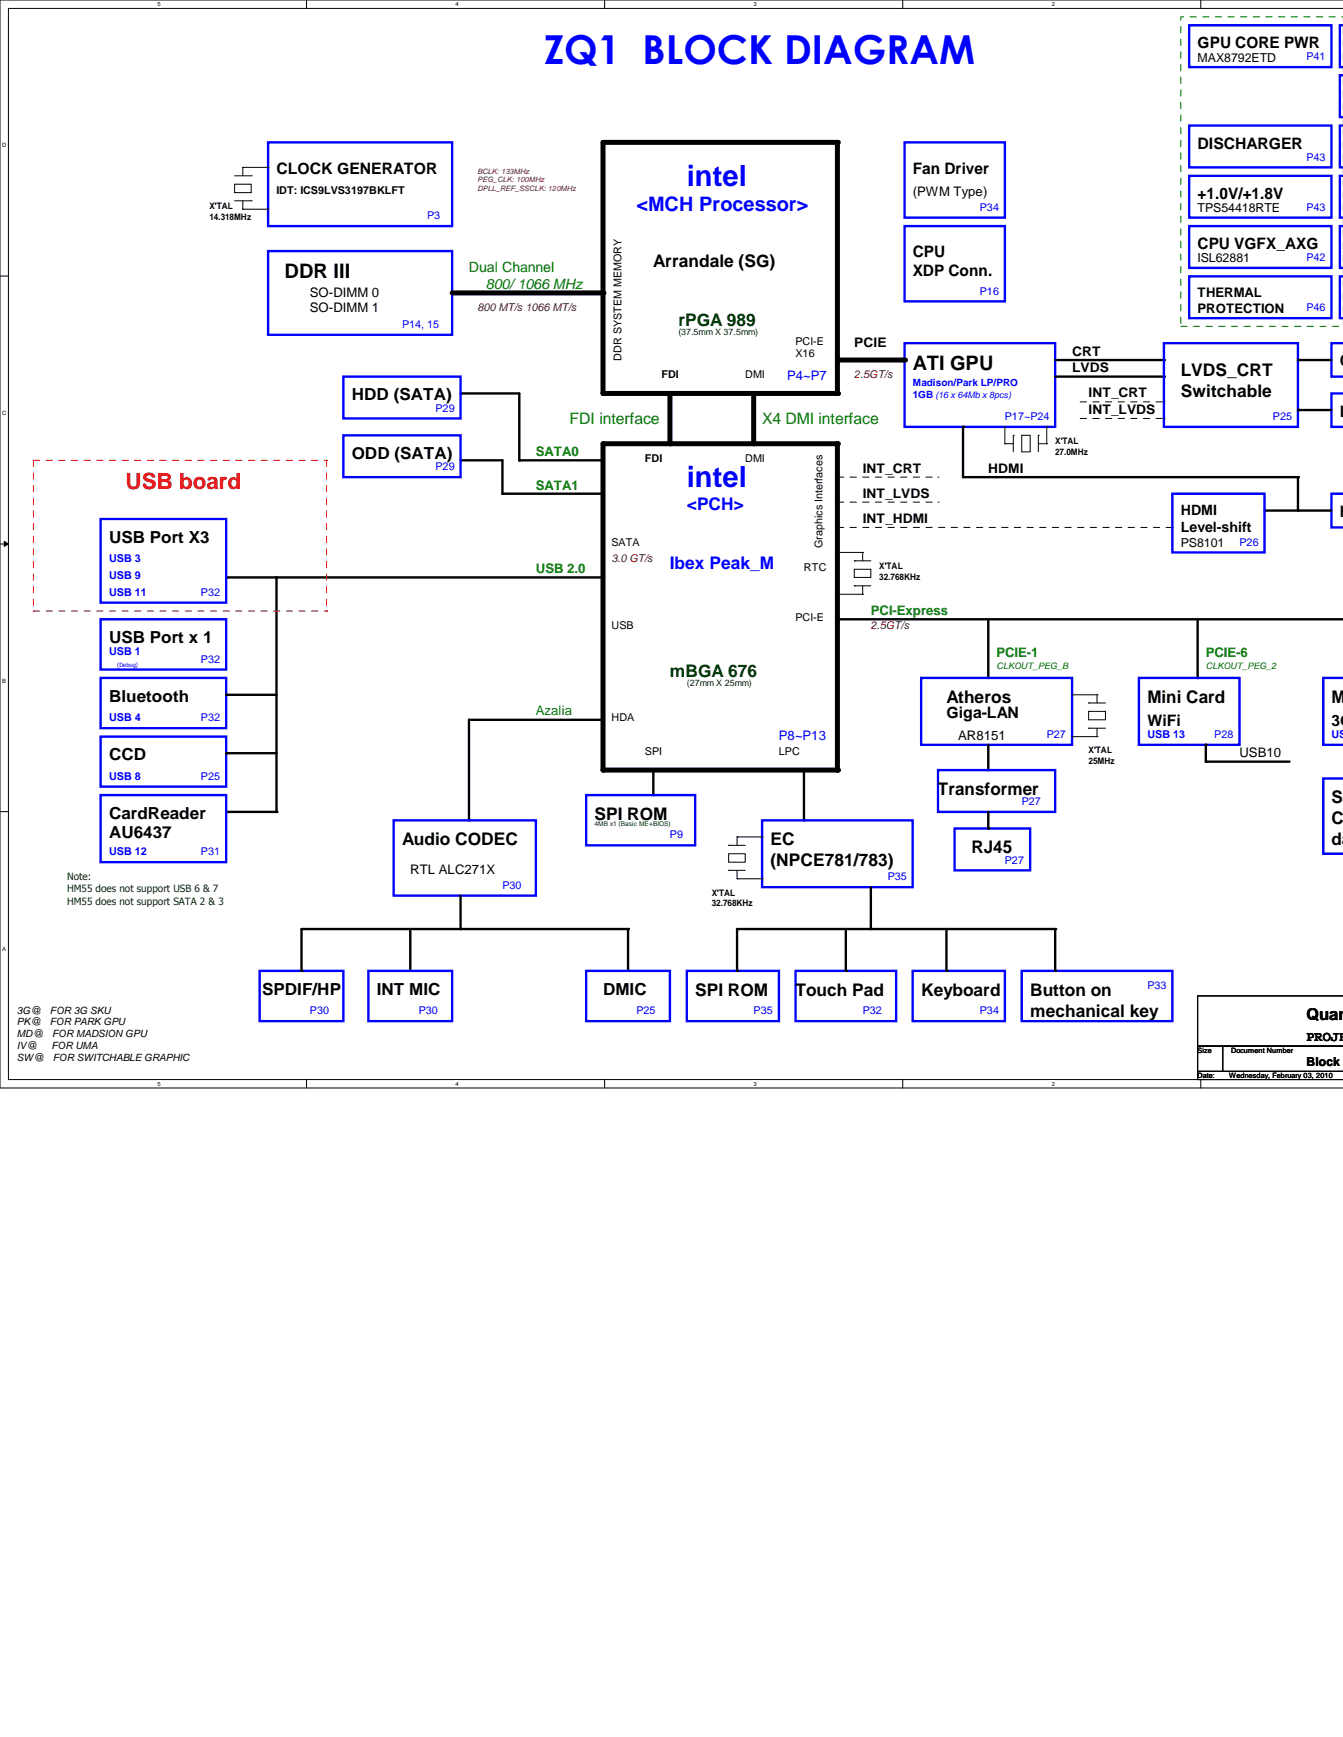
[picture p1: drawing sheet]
<svg xmlns="http://www.w3.org/2000/svg" width="216mm" height="279mm" viewBox="0 0 216 279" stroke-linecap="round" stroke-linejoin="round" font-family="sans-serif">
<path d="M215.9 0h-215.9v175h215.9M215.9 1.4h-214.5v172.3h214.5" fill="none" stroke="#000" stroke-width=".16"/>
<g fill="#fff">
<path d="M25.3 .2h.5v1h-.5z"/>
<path d="M25.3 173.8h.5v1.1h-.5z"/>
</g>
<path d="M49.3 0v1.4M49.3 173.7v1.3" fill="none" stroke="#000" stroke-width=".16"/>
<g fill="#fff">
<path d="M73.2 .2h.5v1h-.5z"/>
<path d="M73.2 173.8h.5v1.1h-.5z"/>
</g>
<path d="M97.2 0v1.4M97.2 173.7v1.3" fill="none" stroke="#000" stroke-width=".16"/>
<g fill="#fff">
<path d="M121.2 .2h.5v1h-.5z"/>
<path d="M121.2 173.8h.5v1.1h-.5z"/>
</g>
<path d="M145.1 0v1.4M145.1 173.7v1.3" fill="none" stroke="#000" stroke-width=".16"/>
<g fill="#fff">
<path d="M169.1 .2h.5v1h-.5z"/>
<path d="M169.1 173.8h.5v1.1h-.5z"/>
</g>
<path d="M193 0v1.4M193 173.7v1.3" fill="none" stroke="#000" stroke-width=".16"/>
<g fill="#fff">
<path d="M.3 22.9h.7v1h-.7z"/>
<path d="M.3 65.9h.7v1.1h-.7z"/>
</g>
<path d="M0 44.4h1.4" fill="none" stroke="#000" stroke-width=".16"/>
<path d="M.3 109h.7v1.1h-.7z" fill="#fff"/>
<path d="M0 87.5h1.4M.7 87.1l.7 .4-.7 .4z" fill="none" stroke="#000" stroke-width=".16"/>
<path d="M.7 87.1l.7 .4-.7 .4z" fill="#000"/>
<path d="M.3 152.1h.7v1h-.7z" fill="#fff"/>
<g fill="none" stroke="#000" stroke-width=".16">
<path d="M37.7 29.6h2.7v1.4h-2.7zM37.7 32.3h2.7M37.7 28.3h2.7M39 26.9h.1M39 33.7h.1M39 26.9h4.1M39 26.9v1.4M39 32.3v1.4M39 33.7h4.1M40.4 32.3h.1M40.4 28.3h.1M43.1 26.9h.1"/>
<path d="M43.1 33.7h.1M161.5 71.4h.1M161.5 68.7h.1M161.5 71.4h1.4M161.5 68.7v2.7M162.9 70h.1M162.9 70v2.7M164.3 70h1.3v2.7h-1.3zM166.9 70h.1M166.9 71.4h1.4M166.9 70v2.7M168.3 68.7h.1"/>
<path d="M168.3 71.4h.1M168.3 68.7v2.7M134.6 88.9h.1M134.6 95.6h.1M134.6 88.9h4.1M134.6 95.6h4.1M137.3 91.6h2.7v1.3h-2.7zM137.3 90.2h.1M137.3 94.2h.1M137.3 90.2h2.7M137.3 94.2h2.7M138.7 95.6h.1"/>
<path d="M138.7 88.9h.1M138.7 88.9v1.3M138.7 94.2v1.4M172.3 111.8h.1M172.3 118.5h.1M172.3 111.8h4.1M172.3 118.5h4.1M175 114.4h2.7v1.4h-2.7zM175 113.1h.1M175 117.1h.1M175 113.1h2.7M175 117.1h2.7"/>
<path d="M176.4 118.5h.1M176.4 111.8h.1M176.4 111.8v1.3M176.4 117.1v1.4M0 130.6h1.4M117.1 137.3h2.7v1.4h-2.7zM117.1 140h.1M117.1 136h.1M117.1 140h2.7M117.1 136h2.7M118.5 134.6h.1M118.5 134.6v1.4"/>
<path d="M118.5 140v1.4M118.5 134.6h4M122.5 134.6h.1M118.5 141.4h.1M118.5 141.4h4M122.5 141.4h.1M192.5 168.3h4.1v4h-4.1zM215.9 160.2h-23.4v8.1h23.4h-19.3v4h19.3h-23.4v1.4h23.4"/>
</g>
<g fill="none" stroke="#00f" stroke-width=".38">
<path d="M191.2 4.1h22.8v6.7h-22.8zM215.9 4.1h-.5v6.7h.5M215.9 12.1h-.5v6.7h.5M43.1 22.9h29.6v13.5h-29.6zM145.4 22.9h16.1v12.1h-16.1zM145.4 36.4h16.1v12.1h-16.1zM191.2 20.2h22.8v6.7h-22.8zM191.2 28.3h22.8v6.7h-22.8zM191.2 36.4h22.8v6.7h-22.8zM215.9 36.4h-.5v6.7h.5M215.9 28.3h-.5v6.7h.5M215.9 20.2h-.5v6.7h.5"/>
<path d="M43.1 40.4h29.6v13.4h-29.6zM145.4 55.2h24.2v13.5h-24.2zM187.1 55.2h21.6v13.5h-21.6zM191.2 44.5h22.8v6.7h-22.8zM215.9 55.2h-1.9v5.4h1.9M215.9 44.5h-.5v6.7h.5M55.2 70h18.8v6.8h-18.8zM55.2 60.6h18.8v6.7h-18.8zM188.5 79.4h14.8v9.5h-14.8zM215.9 63.3h-1.9v5.4h1.9M215.9 79.4h-1.9v5.4h1.9M16.2 99.6h20.2v8.1h-20.2z"/>
<path d="M16.2 83.5h20.2v13.4h-20.2zM16.2 118.5h20.2v8h-20.2zM16.2 109.1h20.2v8h-20.2zM148.1 109.1h24.2v10.7h-24.2zM183.1 109.1h16.2v10.7h-16.2zM215.9 109.1h-3.2v10.7h3.2M16.2 127.9h20.2v10.8h-20.2zM63.3 132h22.8v12.1h-22.8zM94.2 127.9h17.6v8.1h-17.6zM122.5 132h24.2v10.7h-24.2zM150.8 123.9h18.8v6.7h-18.8zM153.5 133.3h12.1v6.7h-12.1z"/>
<path d="M215.9 125.2h-3.2v12.1h3.2M41.7 156.2h13.5v8.1h-13.5zM59.2 156.2h13.5v8.1h-13.5zM94.2 156.2h13.5v8.1h-13.5zM110.4 156.2h14.8v8.1h-14.8zM127.9 156.2h16.2v8.1h-16.2zM146.7 156.2h14.8v8.1h-14.8zM164.3 156.2h24.2v8.1h-24.2z"/>
</g>
<g fill="none" stroke="#000" stroke-width=".38">
<path d="M169.6 57.9h17.5M208.7 57.9h5.3M74 74h6.8v5.4h16.1M74 63.3h9.5v10.7h13.4M154.8 68.7v8.1h53.9v5.3M169.6 60.6h17.5M208.7 66h5.3M36.4 92.9h60.5M44.4 92.9v37.7h-8M134.6 99.6h81.3M158.9 99.6v9.5M192.5 99.6v9.5"/>
<path d="M203.3 82.1h10.7M36.4 111.8h8M96.9 115.8h-21.5v16.2M158.9 119.8v4.1M193.8 119.8v2.7h13.5M36.4 121.2h8M105 123.9v4M129.2 123.9v8.1M158.9 130.6v2.7M48.5 156.2v-6.8h52.5v6.8M66 149.4v6.8M74 144.1v5.3"/>
<path d="M118.5 156.2v-6.8h51.1v6.8M136 149.4v6.8M140 142.7v6.7M152.1 149.4v6.8"/>
</g>
<g fill="#000">
<circle cx="134.6" cy="22.9" r=".4"/>
<circle cx="96.9" cy="47.1" r=".4"/>
<circle cx="145.4" cy="57.9" r=".4"/>
<circle cx="187.1" cy="57.9" r=".19"/>
<circle cx="208.7" cy="57.9" r=".19"/>
<circle cx="74" cy="74" r=".19"/>
<circle cx="74" cy="63.3" r=".19"/>
<circle cx="80.8" cy="79.4" r=".19"/>
<circle cx="83.5" cy="74" r=".19"/>
<circle cx="96.9" cy="63.3" r=".4"/>
<circle cx="96.9" cy="79.4" r=".19"/>
<circle cx="107.7" cy="71.4" r=".4"/>
<circle cx="121.2" cy="71.4" r=".4"/>
<circle cx="134.6" cy="63.3" r=".4"/>
<circle cx="134.6" cy="71.4" r=".4"/>
<circle cx="154.8" cy="68.7" r=".19"/>
<circle cx="187.1" cy="60.6" r=".19"/>
<circle cx="208.7" cy="66" r=".19"/>
<circle cx="208.7" cy="76.8" r=".19"/>
<circle cx="36.4" cy="92.9" r=".19"/>
<circle cx="96.9" cy="92.9" r=".19"/>
<circle cx="203.3" cy="82.1" r=".19"/>
<circle cx="208.7" cy="82.1" r=".19"/>
<circle cx="36.4" cy="111.8" r=".19"/>
<circle cx="96.9" cy="115.8" r=".19"/>
<circle cx="158.9" cy="109.1" r=".19"/>
<circle cx="192.5" cy="109.1" r=".19"/>
<circle cx="193.8" cy="119.8" r=".19"/>
<circle cx="36.4" cy="130.6" r=".19"/>
<circle cx="36.4" cy="121.2" r=".19"/>
<circle cx="44.4" cy="130.6" r=".19"/>
<circle cx="75.4" cy="132" r=".19"/>
<circle cx="96.9" cy="123.9" r=".4"/>
<circle cx="105" cy="127.9" r=".19"/>
<circle cx="129.2" cy="132" r=".19"/>
<circle cx="134.6" cy="123.9" r=".4"/>
<circle cx="158.9" cy="123.9" r=".19"/>
<circle cx="158.9" cy="133.3" r=".19"/>
<circle cx="193.8" cy="122.5" r=".19"/>
<circle cx="48.5" cy="156.2" r=".19"/>
<circle cx="66" cy="156.2" r=".19"/>
<circle cx="74" cy="149.4" r=".19"/>
<circle cx="101" cy="149.4" r=".19"/>
<circle cx="101" cy="156.2" r=".19"/>
<circle cx="118.5" cy="156.2" r=".19"/>
<circle cx="136" cy="156.2" r=".19"/>
<circle cx="140" cy="149.4" r=".19"/>
<circle cx="152.1" cy="156.2" r=".19"/>
<circle cx="169.6" cy="156.2" r=".19"/>
<circle cx="169.6" cy="149.4" r=".19"/>
</g>
<path d="M96.9 22.9h37.7v40.4h-37.7zM72.7 47.1h24.2M134.6 57.9h10.8M96.9 71.4h37.7v52.5h-37.7zM107.7 63.3v8.1M121.2 63.3v8.1" fill="none" stroke="#000" stroke-width=".8"/>
<path d="M134.6 76.8h16.2M150.8 76.8h.1M173.7 67.3h13.4M173.7 64.6h13.4M187.1 67.3h.1M187.1 64.6h.1M134.6 84.8h53.9M134.6 80.8h16.2M150.8 80.8h.1M188.5 84.8h.1" fill="none" stroke="#000" stroke-width=".16" stroke-dasharray="1 1 1 1 1 1 1 1"/>
<path d="M215.9 2.7h-26.1v49.8M189.8 52.5h26.1" fill="none" stroke="#008000" stroke-width=".16" stroke-dasharray="1 1 1 1 1 1 1 1"/>
<path d="M5.4 74h47.1M5.4 74v24.3M52.5 74v24.3M52.5 74h.1M5.4 98.3h47.1M5.4 98.3h.1M52.5 98.3h.1" fill="none" stroke="#f00" stroke-width=".16" stroke-dasharray="1 1 1 1 1 1 1 1"/>
<text font-size="6.4" fill="#00f" x="87.5" y="10.3">ZQ1 BLOCK DIAGRAM</text>
<g font-size="4.7" fill="#00f">
<text x="110.4" y="29.9">intel</text>
<text x="110.4" y="78.4">intel</text>
</g>
<text font-size="3.6" fill="#f00" x="20.2" y="78.7">USB board</text>
<text font-size="3.2" fill="#00f" x="102.3" y="34">&lt;MCH Processor&gt;</text>
<g font-size="3.2">
<text x="45.8" y="44.7">DDR III</text>
<text x="146.7" y="59.5">ATI GPU</text>
</g>
<g font-size="2.8">
<text x="105" y="43">Arrandale (SG)</text>
<text x="189.8" y="60.5">LVDS_CRT</text>
<text x="189.8" y="63.9">Switchable</text>
<text x="152.1" y="113">Atheros</text>
<text x="184.4" y="113">Mini Card</text>
<text x="214" y="113">Mi</text>
<text x="95.6" y="131.9">SPI ROM</text>
<text x="150.8" y="127.8">Transformer</text>
<text x="214" y="129.2">SIM</text>
<text x="64.6" y="135.9">Audio CODEC</text>
<text x="123.9" y="135.9">EC</text>
<text x="156.2" y="137.2">RJ45</text>
<text x="214" y="132.5">Co</text>
<text x="214" y="135.9">da</text>
<text x="123.9" y="139.3">(NPCE781/783)</text>
<text x="111.8" y="160.1">SPI ROM</text>
<text x="127.9" y="160.1">Touch Pad</text>
<text x="148.1" y="160.1">Keyboard</text>
<text x="165.6" y="160.1">Button on</text>
<text x="165.6" y="163.5">mechanical key</text>
</g>
<g font-size="2.8" fill="#004000">
<text x="109.1" y="52.5">rPGA 989</text>
<text x="107.7" y="109">mBGA 676</text>
</g>
<g font-size="2.8" fill="#00f">
<text x="110.4" y="82">&lt;PCH&gt;</text>
<text x="107.7" y="91.5">Ibex Peak_M</text>
</g>
<g font-size="2.7">
<text x="56.6" y="64.4">HDD (SATA)</text>
<text x="56.6" y="73.8">ODD (SATA)</text>
<text x="17.5" y="87.3">USB Port X3</text>
<text x="17.5" y="103.4">USB Port x 1</text>
<text x="17.5" y="112.9">Bluetooth</text>
<text x="17.5" y="122.3">CCD</text>
<text x="17.5" y="131.7">CardReader</text>
<text x="17.5" y="134.9">AU6437</text>
<text x="42.2" y="160">SPDIF/HP</text>
<text x="60.6" y="160">INT MIC</text>
<text x="96.9" y="160">DMIC</text>
<text x="210" y="164">Quant</text>
</g>
<g font-size="2.5">
<text x="192.5" y="7.7">GPU CORE PWR</text>
<text x="192.5" y="23.9">DISCHARGER</text>
<text x="44.4" y="27.9">CLOCK GENERATOR</text>
<text x="146.7" y="27.9">Fan Driver</text>
<text x="192.5" y="32">+1.0V/+1.8V</text>
<text x="146.7" y="41.4">CPU</text>
<text x="192.5" y="40.1">CPU VGFX_AXG</text>
<text x="146.7" y="44.5">XDP Conn.</text>
<text x="215.4" y="58.9">C</text>
<text x="215.4" y="67">L</text>
<text x="215.4" y="83.1">H</text>
<text x="152.1" y="115.4">Giga-LAN</text>
<text x="184.4" y="116.8">WiFi</text>
<text x="214" y="116.8">3G</text>
</g>
<g font-size="2.5" fill="#008000">
<text x="91.6" y="68.2">FDI interface</text>
<text x="122.5" y="68.2">X4 DMI interface</text>
</g>
<g font-size="2.3" fill="#008000">
<text x="75.4" y="43.8">Dual Channel</text>
<text x="78.1" y="46.5">800/ 1066 MHz</text>
</g>
<g font-size="2.3">
<text x="189.8" y="82.9">HDMI</text>
<text x="189.8" y="85.6">Level-shift</text>
<text x="210" y="167.5">PROJEC</text>
</g>
<g font-size="2.1">
<text x="146.7" y="31.6">(PWM Type)</text>
<text x="49.8" y="47.7">SO-DIMM 0</text>
<text x="192.5" y="47.8">THERMAL</text>
<text x="49.8" y="50.2">SO-DIMM 1</text>
<text x="192.5" y="50.3">PROTECTION</text>
<text x="137.3" y="55.8">PCIE</text>
<text x="172.3" y="57.2">CRT</text>
<text x="172.3" y="59.9">LVDS</text>
<text x="175" y="63.9">INT_CRT</text>
<text x="175" y="66.6">INT_LVDS</text>
<text x="138.7" y="76">INT_CRT</text>
<text x="158.9" y="76">HDMI</text>
<text x="138.7" y="80.1">INT_LVDS</text>
<text x="138.7" y="84.1">INT_HDMI</text>
<text x="154.1" y="119.1">AR8151</text>
<text x="199.3" y="121.8">USB10</text>
<text x="66" y="140.6">RTL ALC271X</text>
</g>
<g font-size="2.1" fill="#00f">
<text x="126.5" y="61.2">P4~P7</text>
<text x="125.2" y="119.1">P8~P13</text>
</g>
<g font-size="2.1" fill="#008000">
<text x="86.1" y="73.4">SATA0</text>
<text x="86.1" y="78.7">SATA1</text>
<text x="86.1" y="92.2">USB 2.0</text>
<text x="140" y="98.9">PCI-Express</text>
<text x="160.2" y="105.7">PCIE-1</text>
<text x="193.8" y="105.7">PCIE-6</text>
<text x="86.1" y="115">Azalia</text>
</g>
<g font-size="2">
<text x="192.5" y="9.9">MAX8792ETD</text>
<text x="192.5" y="34.1">TPS54418RTE</text>
<text x="192.5" y="42.2">ISL62881</text>
<text x="189.8" y="88">PS8101</text>
<text x="210" y="171.5">Block D</text>
</g>
<g font-size="1.7" fill="#00f">
<text x="210" y="9.7">P41</text>
<text x="210" y="25.9">P43</text>
<text x="68.7" y="35.3">P3</text>
<text x="157.5" y="33.9">P34</text>
<text x="210" y="33.9">P43</text>
<text x="210" y="42">P42</text>
<text x="157.5" y="47.4">P16</text>
<text x="64.6" y="52.8">P14, 15</text>
<text x="210" y="50.1">P46</text>
<text x="70" y="66.3">P29</text>
<text x="161.5" y="67.6">P17~P24</text>
<text x="204.6" y="67.6">P25</text>
<text x="70" y="75.6">P29</text>
<text x="199.3" y="87.8">P26</text>
<text x="17.5" y="95.8">USB 11</text>
<text x="17.5" y="93.2">USB 9</text>
<text x="17.5" y="90.5">USB 3</text>
<text x="32.3" y="95.8">P32</text>
<text x="17.5" y="105.3">USB 1</text>
<text x="32.3" y="106.6">P32</text>
<text x="17.5" y="116">USB 4</text>
<text x="32.3" y="116">P32</text>
<text x="168.3" y="118.7">P27</text>
<text x="184.4" y="118.7">USB 13</text>
<text x="195.2" y="118.7">P28</text>
<text x="214" y="118.7">USB</text>
<text x="17.5" y="125.5">USB 8</text>
<text x="32.3" y="125.5">P25</text>
<text x="164.3" y="129.5">P27</text>
<text x="17.5" y="137.6">USB 12</text>
<text x="32.3" y="137.6">P31</text>
<text x="107.7" y="134.9">P9</text>
<text x="80.8" y="143">P30</text>
<text x="142.7" y="141.6">P35</text>
<text x="161.5" y="138.9">P27</text>
<text x="184.4" y="159.1">P33</text>
<text x="49.8" y="163.2">P30</text>
<text x="67.3" y="163.2">P30</text>
<text x="102.3" y="163.2">P25</text>
<text x="121.2" y="163.2">P35</text>
<text x="138.7" y="163.2">P32</text>
<text x="157.5" y="163.2">P34</text>
</g>
<g font-size="1.7">
<text x="44.4" y="31.2">IDT: ICS9LVS3197BKLFT</text>
<text x="99.9" y="58" transform="rotate(-90 99.9 58)">DDR SYSTEM MEMORY</text>
<text x="127.9" y="55.5">PCI-E</text>
<text x="127.9" y="57.5">X16</text>
<text x="106.3" y="60.8">FDI</text>
<text x="119.8" y="60.8">DMI</text>
<text x="103.7" y="74.3">FDI</text>
<text x="119.8" y="74.3">DMI</text>
<text x="98.3" y="87.8">SATA</text>
<text x="132.2" y="88.2" transform="rotate(-90 132.2 88.2)">Graphics Interfaces</text>
<text x="129.2" y="91.8">RTC</text>
<text x="98.3" y="101.2">USB</text>
<text x="127.9" y="99.9">PCI-E</text>
<text x="98.3" y="116">HDA</text>
<text x="103.7" y="121.4">SPI</text>
<text x="125.2" y="121.4">LPC</text>
</g>
<g font-size="1.7" fill="#800000">
<text x="76.8" y="50">800 MT/s 1066 MT/s</text>
<text x="137.3" y="60.8">2.5GT/s</text>
<text x="98.3" y="90.4">3.0 GT/s</text>
<text x="140" y="101.2">2.5GT/s</text>
</g>
<g font-size="1.6" fill="#00f">
<text x="146.7" y="62.1">Madison/Park LP/PRO</text>
<text x="146.7" y="64.1">1GB (16 x 64Mb x 8pcs)</text>
</g>
<g font-size="1.6" fill="#004000">
<text x="10.8" y="141.6">Note:</text>
<text x="10.8" y="143.6">HM55 does not support USB 6 &amp; 7</text>
<text x="10.8" y="145.5">HM55 does not support SATA 2 &amp; 3</text>
</g>
<g font-size="1.6">
<text x="2.7" y="163">3G@</text>
<text x="2.7" y="164.9">PK@</text>
<text x="2.7" y="166.8">MD@</text>
<text x="8" y="164.9">FOR PARK GPU</text>
<text x="8" y="163">FOR 3G SKU</text>
<text x="8.4" y="166.8">FOR MADSION GPU</text>
<text x="2.7" y="168.7">IV@</text>
<text x="2.7" y="170.6">SW@</text>
<text x="8.3" y="168.7">FOR UMA</text>
<text x="8.5" y="170.6">FOR SWITCHABLE GRAPHIC</text>
</g>
<g font-size="1.4">
<text x="33.7" y="33.7">X'TAL</text>
<text x="33.7" y="35.4">14.318MHz</text>
<text x="169.6" y="71.4">X'TAL</text>
<text x="169.6" y="73.1">27.0MHz</text>
<text x="141.4" y="91.6">X'TAL</text>
<text x="141.4" y="93.3">32.768KHz</text>
<text x="175" y="121.2">X'TAL</text>
<text x="175" y="122.9">25MHz</text>
<text x="114.4" y="144.1">X'TAL</text>
<text x="114.4" y="145.8">32.768KHz</text>
</g>
<g font-size="1.4" fill="#004000">
<text x="109.1" y="53.8">(37.5mm X 37.5mm)</text>
<text x="110.4" y="110.4">(27mm X 25mm)</text>
</g>
<g font-size="1.4" fill="#008000">
<text x="160.2" y="107.7">CLKOUT_PEG_B</text>
<text x="193.8" y="107.7">CLKOUT_PEG_2</text>
</g>
<g font-size="1.2" fill="#800000">
<text x="76.8" y="28">BCLK: 133MHz</text>
<text x="76.8" y="29.3">PEG_CLK: 100MHz</text>
<text x="76.8" y="30.7">DPLL_REF_SSCLK: 120MHz</text>
</g>
<g font-size="1.2">
<text x="192.5" y="169.4">Size</text>
<text x="192.5" y="173.4">Date:</text>
<text x="197.6" y="173.4">Wednesday, February 03, 2010</text>
<text x="197.9" y="169.4">Document Number</text>
</g>
<text font-size="1.1" fill="#004000" x="95.6" y="132.9">4MB x1 (Basic ME+BIOS)</text>
<g font-size=".9">
<text x="25.3" y="1">5</text>
<text x="73.2" y="1">4</text>
<text x="121.2" y="1">3</text>
<text x="169.1" y="1">2</text>
<text x=".3" y="23.7">D</text>
<text x=".3" y="66.8">C</text>
<text x=".3" y="109.9">B</text>
<text x=".3" y="152.9">A</text>
<text x="25.3" y="174.7">5</text>
<text x="73.2" y="174.7">4</text>
<text x="121.2" y="174.7">3</text>
<text x="169.1" y="174.7">2</text>
</g>
<text font-size=".9" fill="#00f" x="18.8" y="107.3">(Debug)</text>
</svg>
